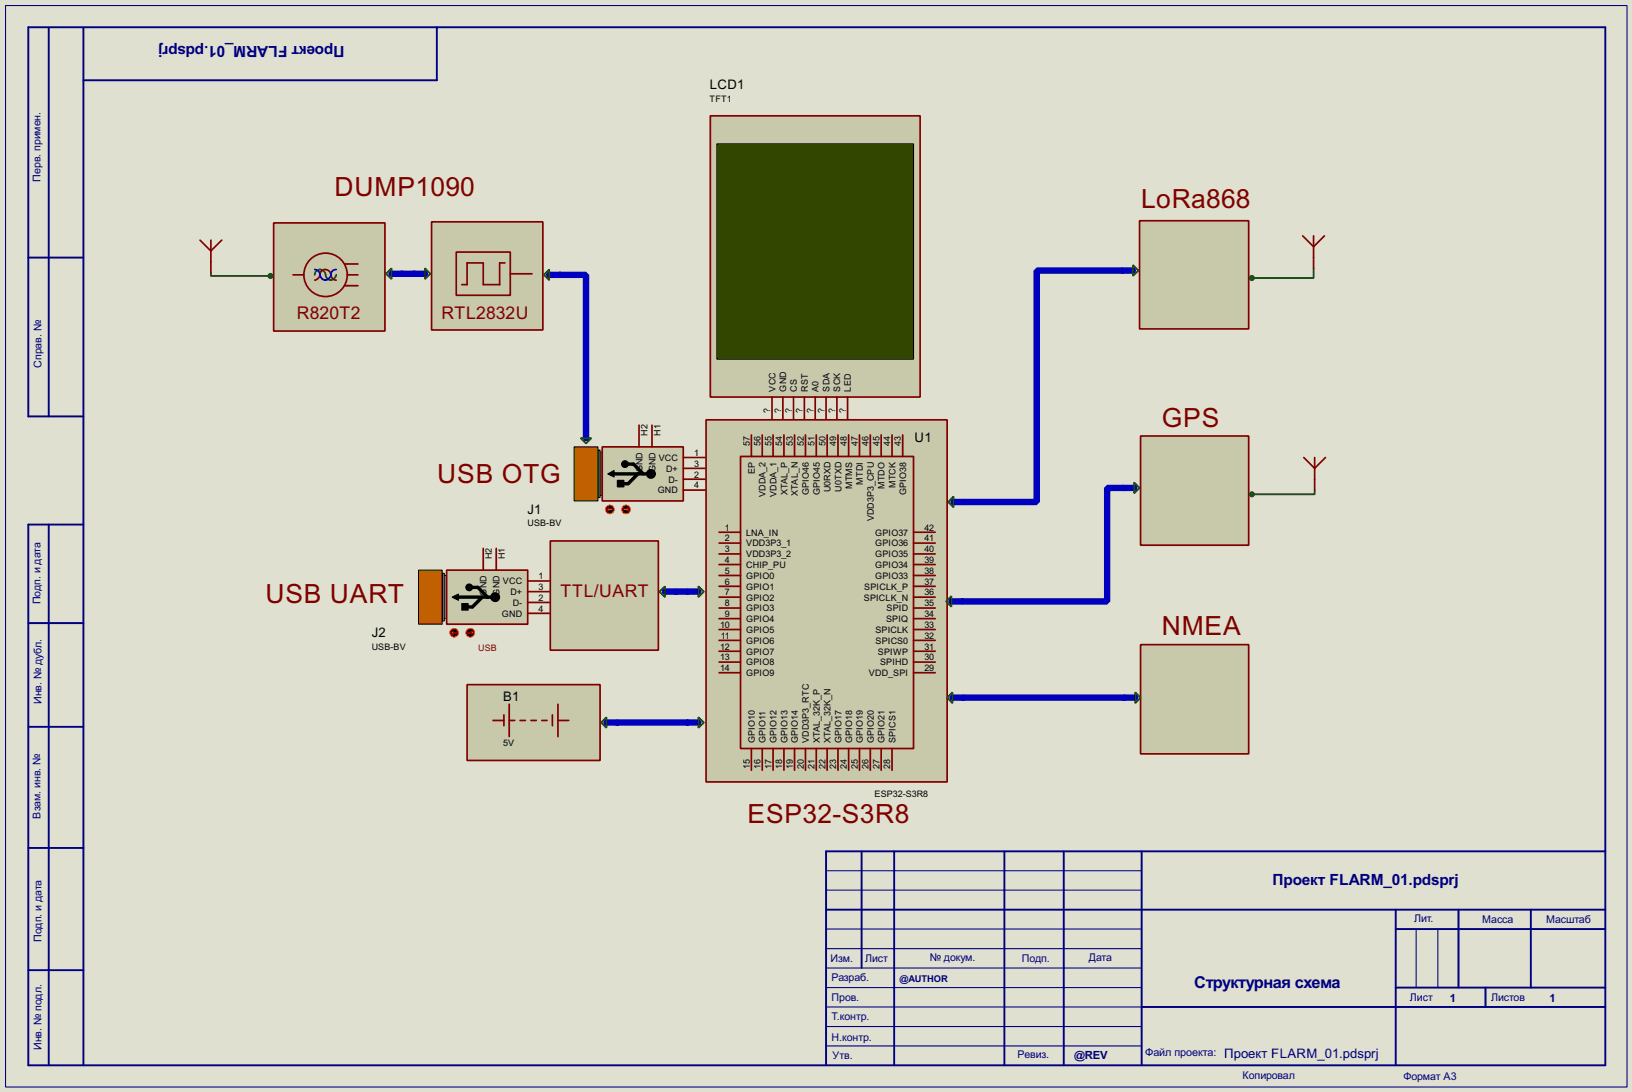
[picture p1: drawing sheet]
<svg xmlns="http://www.w3.org/2000/svg" width="383mm" height="256mm" viewBox="0 0 383 256" stroke-linecap="round" stroke-linejoin="round" font-family="sans-serif">
<path d="M0 0h383.5v256.5h-383.5z" fill="#e0e0d0"/>
<path d="M1.3 1.3h381v254h-381zM194.1 218.2h74.2M194.1 209.1h74.2M194.1 204.5h74.2M332.8 218.2v13.8M337.9 218.2v13.8M194.1 222.8h74.2M194.1 232h74.2M194.1 236.5h74.2M194.1 227.4h74.2M194.1 241.1h74.2M194.1 245.7h74.2" fill="none" stroke="#000080" stroke-width=".25"/>
<g fill="none" stroke="#000080" stroke-width=".45">
<path d="M11.5 6.7v91.1M19.6 6.7v243.5M102.7 6.4v12.5h-83.1M6.7 60.5h12.9M19.6 97.8h-12.9v-91.4h370.5v243.8h-370.5v-127h12.9M11.5 123.2v127M6.7 146.4h12.9M6.7 170.7h12.9M6.7 199.2h12.9M202.5 200v27.4M210.1 200v50.2M236 200v50.2"/>
<path d="M250 200v50.2M268.3 200v50.2M377.2 200h-183.1v50.2M194.1 213.7h183.1M328 213.7v36.5M328 218.2h49.2M342.7 213.7v18.3M359.7 213.7v18.3M6.7 227.9h12.9M268.3 236.5h108.9M328 232h49.2M349.1 232v4.5"/>
</g>
<path d="M94.5 64.3h2.8M131.6 64.6h6.1v35.8M263.7 63.6h-20.1v54.3h-17M264 114.6h-3.8v26.7h-34.1M158.8 139h2.8M145.1 169.7h16.5M226.4 163.9h37.8" fill="none" stroke="#0000c0" stroke-width="1.5"/>
<path d="M49.6 64.1v.7h14M308.7 63v2.3h-14.5M308.9 115.1v1h-14.7" fill="none" stroke="#004000" stroke-width=".4"/>
<g fill="#c8c8aa" stroke="#800000" stroke-width=".4">
<path d="M109.8 160.8h31.2v17.8h-31.2z"/>
<path d="M165.9 98.6h56.7v85.1h-56.7z"/>
<path d="M267.8 51.9h25.6v25.4h-25.6z"/>
<path d="M268 102.4h25.4v25.7h-25.4z"/>
<path d="M64.3 52.4h26.2v25.4h-26.2z"/>
<path d="M101.4 52.1h26.2v25.4h-26.2z"/>
</g>
<path d="M92 64.3h2.5M97.3 64.3h2.6" fill="none" stroke="#0000c0" stroke-width="1.5"/>
<path d="M90.7 64.3l1.3-1.3v2.6zM99.9 63l1.2 1.3-1.2 1.3z" fill="none" stroke="#004000" stroke-width=".4"/>
<path d="M47 56.4l2.6 2.6 2.5-2.6M49.6 56.4v7.7" fill="none" stroke="#800000" stroke-width=".4"/>
<circle cx="63.5" cy="64.8" r=".5" fill="#004000" stroke="#004000" stroke-width=".4"/>
<path d="M166.9 27.2h49.3v66.1h-49.3z" fill="#c8c8aa" stroke="#800000" stroke-width=".4"/>
<path d="M168.5 33.8h46.2v50.6h-46.2z" fill="#324600" stroke="#000" stroke-width=".25"/>
<path d="M181.4 93.3v5.1M184 93.3v5.1M186.5 93.3v5.1M189 93.3v5.1M191.6 93.3v5.1M194.1 93.3v5.1M196.7 93.3v5.1M199.2 93.3v5.1" fill="none" stroke="#800000" stroke-width=".4"/>
<g fill="#808080" stroke="#000" stroke-width=".23">
<path d="M140.5 106.2h1v10.2h-1z"/>
<path d="M140.5 105.7h.5v11.2h-.5z"/>
</g>
<path d="M134.9 105h5.6v12.7h-5.6z" fill="#c06000" stroke="#000" stroke-width=".23"/>
<path d="M141.5 105h19.1v12.7h-19.1z" fill="#c8c8aa" stroke="#800000" stroke-width=".4"/>
<g fill="#000" stroke="#000" stroke-width=".23">
<path d="M142.8 111.3l1.5-.8v1.6z"/>
<circle cx="146.8" cy="109" r=".8"/>
<circle cx="152.9" cy="111.3" r="1.05"/>
</g>
<path d="M143.6 111.3h8.3M147.1 109h1.8l2.3 2.3M149.9 111.3l-2.3 2.3h-1.8" fill="none" stroke="#000" stroke-width=".8"/>
<path d="M145.1 112.8h1.5v1.6h-1.5z" fill="#000" stroke="#000" stroke-width=".23"/>
<path d="M150.2 99.9v5.1M153.2 99.9v5.1M160.6 107.5h5.1M160.6 110h5.1M160.6 112.6h5.1M160.6 115.1h5.1" fill="none" stroke="#800000" stroke-width=".4"/>
<circle cx="147.1" cy="119.7" r="1" fill="#400000" stroke="#f00" stroke-width=".23"/>
<path d="M146.6 119.7h1M147.4 119.4l.2 .3M147.6 119.7l-.2 .2" fill="none" stroke="#f00" stroke-width=".23"/>
<circle cx="143.3" cy="119.7" r="1" fill="#400000" stroke="#f00" stroke-width=".23"/>
<path d="M142.8 119.7l.3 .2M142.8 119.7h1M143.1 119.4l-.3 .3" fill="none" stroke="#f00" stroke-width=".23"/>
<g fill="#808080" stroke="#000" stroke-width=".23">
<path d="M103.9 135.2h1.1v10.1h-1.1z"/>
<path d="M103.9 134.7h.5v11.2h-.5z"/>
</g>
<path d="M98.4 133.9h5.5v12.7h-5.5z" fill="#c06000" stroke="#000" stroke-width=".23"/>
<path d="M105 133.9h19v12.7h-19z" fill="#c8c8aa" stroke="#800000" stroke-width=".4"/>
<g fill="#000" stroke="#000" stroke-width=".23">
<path d="M106.2 140.3l1.6-.8v1.5z"/>
<circle cx="110.2" cy="138" r=".8"/>
<circle cx="116.3" cy="140.3" r="1.05"/>
</g>
<path d="M110.5 138h1.8l2.3 2.3M107 140.3h8.4M113.3 140.3l-2.3 2.3h-1.7" fill="none" stroke="#000" stroke-width=".8"/>
<path d="M108.5 141.8h1.5v1.5h-1.5z" fill="#000" stroke="#000" stroke-width=".23"/>
<path d="M113.6 128.8v5.1M116.6 128.8v5.1M124 136.5h5.1M124 139h5.1M124 141.5h5.1M124 144.1h5.1" fill="none" stroke="#800000" stroke-width=".4"/>
<circle cx="110.5" cy="148.6" r="1" fill="#400000" stroke="#f00" stroke-width=".23"/>
<path d="M110 148.6h1.1M110.8 148.4l.3 .2M111.1 148.6l-.3 .3" fill="none" stroke="#f00" stroke-width=".23"/>
<circle cx="106.7" cy="148.6" r="1" fill="#400000" stroke="#f00" stroke-width=".23"/>
<path d="M106.2 148.6l.3 .3M106.2 148.6h1M106.5 148.4l-.3 .2" fill="none" stroke="#f00" stroke-width=".23"/>
<path d="M129.1 64.6h2.5M137.7 100.4v2.5M142.5 169.7h2.6M161.6 169.7h2.5" fill="none" stroke="#0000c0" stroke-width="1.5"/>
<path d="M127.8 64.6l1.3-1.3v2.5zM136.5 102.9h2.5l-1.3 1.3zM141.3 169.7l1.2-1.2v2.5zM164.1 168.5l1.3 1.2-1.3 1.3z" fill="none" stroke="#004000" stroke-width=".4"/>
<path d="M306.1 55.4l2.6 2.6 2.5-2.6M308.7 55.4v7.6M306.4 107.5l2.5 2.5 2.6-2.5M308.9 107.5v7.6" fill="none" stroke="#800000" stroke-width=".4"/>
<g fill="#004000" stroke="#004000" stroke-width=".4">
<circle cx="294.1" cy="65.3" r=".5"/>
<circle cx="294.1" cy="116.1" r=".5"/>
</g>
<circle cx="76.5" cy="64.6" r="5.1" fill="#c8c8aa" stroke="#800000" stroke-width=".4"/>
<path d="M74 64.6a1.32 1.32 0 0 1 1.4-1.3 1.32 1.32 0 0 1 1.2 1.6 1.24 1.24 0 0 0 1.3 .9 1.24 1.24 0 0 0 1.1-1.2" fill="none" stroke="#008000" stroke-width=".4"/>
<path d="M68.9 64.6h2.5M74 65.8a1.65 1.65 0 0 0 1.3-1.7 1.34 1.34 0 0 1 1.6-.7 1.34 1.34 0 0 1 .9 1.5 1.33 1.33 0 0 0 1.2 .9M81.1 62h3M81.1 67.1h3M81.6 64.6h2.5" fill="none" stroke="#800000" stroke-width=".4"/>
<path d="M74 63.3a1.45 1.45 0 0 1 1.3 1.6 1.33 1.33 0 0 0 1.6 .8 1.33 1.33 0 0 0 .9-1.6 1.17 1.17 0 0 1 1.2-.8" fill="none" stroke="#0000c0" stroke-width=".4"/>
<path d="M174 107.2h40.7v68.6h-40.7z" fill-rule="evenodd" fill="#c8c8aa" stroke="#800000" stroke-width=".4"/>
<g fill="none" stroke="#800000" stroke-width=".4">
<path d="M176.6 102.2v5M179.1 102.2v5M181.7 102.2v5M184.2 102.2v5M186.7 102.2v5M189.3 102.2v5M191.8 102.2v5M194.4 102.2v5M196.9 102.2v5M199.4 102.2v5M202 102.2v5M204.5 102.2v5"/>
<path d="M207.1 102.2v5M209.6 102.2v5M212.1 102.2v5M169 125h5M169 127.6h5M169 130.1h5M169 132.6h5M169 135.2h5M169 137.7h5M214.7 125h5.1M214.7 127.6h5.1M214.7 130.1h5.1"/>
<path d="M214.7 132.6h5.1M214.7 135.2h5.1M214.7 137.7h5.1M169 140.3h5M169 142.8h5M169 145.3h5M169 147.9h5M169 150.4h5M169 153h5M169 155.5h5M169 158h5M214.7 140.3h5.1"/>
<path d="M214.7 142.8h5.1M214.7 145.3h5.1M214.7 147.9h5.1M214.7 150.4h5.1M214.7 153h5.1M214.7 155.5h5.1M214.7 158h5.1M115.9 169.2h2.5M118.4 167.9v2.6M119.7 165.4v7.6M119.7 169.2h1.3M122.2 169.2h1.3"/>
<path d="M124.8 169.2h1.2M127.3 169.2h1.3M129.8 167.9v2.6M131.1 165.4v7.6M131.1 169.2h2.6M176.6 175.8v5.1M179.1 175.8v5.1M181.7 175.8v5.1M184.2 175.8v5.1M186.7 175.8v5.1M189.3 175.8v5.1M191.8 175.8v5.1"/>
<path d="M194.4 175.8v5.1M196.9 175.8v5.1M199.4 175.8v5.1M202 175.8v5.1M204.5 175.8v5.1M207.1 175.8v5.1M209.6 175.8v5.1"/>
</g>
<path d="M107.2 59.2h12.7v10.2h-12.7z" fill="#c8c8aa" stroke="#800000" stroke-width=".4"/>
<path d="M118.7 61.8h-1.3v5.1h-3.8v-5.1h-3.8v5.1h-1.3M119.9 64.3h5.1" fill="none" stroke="#800000" stroke-width=".4"/>
<path d="M263.7 63.6h2.5M224.1 117.9h2.5M264 114.6h2.5M223.6 141.3h2.5" fill="none" stroke="#0000c0" stroke-width="1.5"/>
<path d="M266.2 62.3l1.3 1.3-1.3 1.2zM224.1 116.6v2.6l-1.3-1.3zM266.5 113.3l1.3 1.3-1.3 1.3zM222.3 141.3l1.3-1.3v2.5z" fill="none" stroke="#004000" stroke-width=".4"/>
<path d="M129.3 127.1h25.4v25.6h-25.4z" fill="#c8c8aa" stroke="#800000" stroke-width=".4"/>
<path d="M156.3 139h2.5M161.6 139h2.5" fill="none" stroke="#0000c0" stroke-width="1.5"/>
<path d="M155 139l1.3-1.3v2.6zM164.1 137.7l1.3 1.3-1.3 1.3z" fill="none" stroke="#004000" stroke-width=".4"/>
<path d="M268 151.4h25.4v25.7h-25.4z" fill="#c8c8aa" stroke="#800000" stroke-width=".4"/>
<path d="M223.8 163.9h2.6M264.2 163.9h2.6" fill="none" stroke="#0000c0" stroke-width="1.5"/>
<path d="M222.6 163.9l1.2-1.3v2.6zM266.8 162.6l1.2 1.3-1.2 1.3z" fill="none" stroke="#004000" stroke-width=".4"/>
<g font-size="7" fill="#800000">
<text x="78.6" y="46.1">DUMP1090</text>
<text x="268.1" y="48.9">LoRa868</text>
<text x="273" y="100.2">GPS</text>
<text x="102.8" y="113.5">USB OTG</text>
<text x="62.4" y="141.6">USB UART</text>
<text x="273" y="149.3">NMEA</text>
<text x="175.7" y="193.2">ESP32-S3R8</text>
</g>
<g font-size="4.6" fill="#800000">
<text x="69.7" y="75">R820T2</text>
<text x="103.7" y="75">RTL2832U</text>
<text x="131.7" y="140.3">TTL/UART</text>
</g>
<text font-size="4.3" fill="#000080" x="280.6" y="232.2">Структурная схема</text>
<g font-size="4.1" fill="#000080">
<text x="80.9" y="10.8" transform="rotate(-180 80.9 10.8)">Проект FLARM_01.pdsprj</text>
<text x="299" y="208">Проект FLARM_01.pdsprj</text>
</g>
<g font-size="3.5">
<text x="166.8" y="21">LCD1</text>
<text x="214.9" y="103.9">U1</text>
<text x="124" y="120.8">J1</text>
<text x="87.4" y="149.7">J2</text>
<text x="118.3" y="164.6">B1</text>
</g>
<text font-size="3.5" fill="#000080" x="287.6" y="248.5">Проект FLARM_01.pdsprj</text>
<g font-size="3" fill="#000080">
<text x="340.7" y="235.4">1</text>
<text x="364.1" y="235.4">1</text>
<text x="252.4" y="248.8">@REV</text>
</g>
<text font-size="2.9" fill="#000080" x="269" y="248.1">Файл проекта:</text>
<g font-size="2.8" fill="#000080">
<text x="9.5" y="42.7" transform="rotate(-90 9.5 42.7)">Перв. примен.</text>
<text x="9.7" y="86.4" transform="rotate(-90 9.7 86.4)">Справ. №</text>
<text x="9.5" y="142" transform="rotate(-90 9.5 142)">Подп. и дата</text>
<text x="9.7" y="165.4" transform="rotate(-90 9.7 165.4)">Инв. № дубл.</text>
<text x="9.5" y="192.3" transform="rotate(-90 9.5 192.3)">Взам. инв. №</text>
<text x="9.8" y="221.2" transform="rotate(-90 9.8 221.2)">Подп. и дата</text>
<text x="332.3" y="216.5">Лит.</text>
<text x="348.3" y="216.8">Масса</text>
<text x="363.3" y="216.8">Масштаб</text>
<text x="195.1" y="225.9">Изм.</text>
<text x="203.3" y="225.9">Лист</text>
<text x="218.5" y="225.7">№ докум.</text>
<text x="240.1" y="225.9">Подп.</text>
<text x="255.8" y="225.7">Дата</text>
<text x="195.4" y="230.5">Разраб.</text>
<text x="195.4" y="235.1">Пров.</text>
<text x="195.4" y="239.6">Т.контр.</text>
<text x="331.3" y="235.1">Лист</text>
<text x="350.3" y="235.1">Листов</text>
<text x="195.4" y="244.5">Н.контр.</text>
<text x="9.8" y="246.6" transform="rotate(-90 9.8 246.6)">Инв. № подл.</text>
<text x="195.6" y="248.8">Утв.</text>
<text x="239.1" y="248.5">Ревиз.</text>
<text x="291.9" y="253.4">Копировал</text>
<text x="329.7" y="253.6">Формат А3</text>
</g>
<text font-size="2.5" fill="#000080" x="211.4" y="230.6">@AUTHOR</text>
<g font-size="2.4">
<text x="166.7" y="23.9">TFT1</text>
<text x="182.2" y="92" transform="rotate(-90 182.2 92)">VCC</text>
<text x="184.8" y="92" transform="rotate(-90 184.8 92)">GND</text>
<text x="187.3" y="92" transform="rotate(-90 187.3 92)">CS</text>
<text x="189.8" y="92" transform="rotate(-90 189.8 92)">RST</text>
<text x="192.4" y="92" transform="rotate(-90 192.4 92)">A0</text>
<text x="194.9" y="92" transform="rotate(-90 194.9 92)">SDA</text>
<text x="197.5" y="92" transform="rotate(-90 197.5 92)">SCK</text>
<text x="200" y="92" transform="rotate(-90 200 92)">LED</text>
<text x="181" y="97" transform="rotate(-90 181 97)">?</text>
<text x="183.6" y="97" transform="rotate(-90 183.6 97)">?</text>
<text x="186.1" y="97" transform="rotate(-90 186.1 97)">?</text>
<text x="188.6" y="97" transform="rotate(-90 188.6 97)">?</text>
<text x="191.2" y="97" transform="rotate(-90 191.2 97)">?</text>
<text x="193.7" y="97" transform="rotate(-90 193.7 97)">?</text>
<text x="196.2" y="97" transform="rotate(-90 196.2 97)">?</text>
<text x="198.8" y="97" transform="rotate(-90 198.8 97)">?</text>
<text x="152.2" y="102.4" transform="rotate(-90 152.2 102.4)">H2</text>
<text x="155.2" y="102.4" transform="rotate(-90 155.2 102.4)">H1</text>
<text x="163.1" y="107.1">1</text>
<text x="176.2" y="104.7" transform="rotate(-90 176.2 104.7)">57</text>
<text x="178.7" y="104.7" transform="rotate(-90 178.7 104.7)">56</text>
<text x="181.3" y="104.7" transform="rotate(-90 181.3 104.7)">55</text>
<text x="183.8" y="104.7" transform="rotate(-90 183.8 104.7)">54</text>
<text x="186.3" y="104.7" transform="rotate(-90 186.3 104.7)">53</text>
<text x="188.9" y="104.7" transform="rotate(-90 188.9 104.7)">52</text>
<text x="191.4" y="104.7" transform="rotate(-90 191.4 104.7)">51</text>
<text x="194" y="104.7" transform="rotate(-90 194 104.7)">50</text>
<text x="196.5" y="104.7" transform="rotate(-90 196.5 104.7)">49</text>
<text x="199" y="104.7" transform="rotate(-90 199 104.7)">48</text>
<text x="201.6" y="104.7" transform="rotate(-90 201.6 104.7)">47</text>
<text x="204.1" y="104.7" transform="rotate(-90 204.1 104.7)">46</text>
<text x="206.7" y="104.7" transform="rotate(-90 206.7 104.7)">45</text>
<text x="209.2" y="104.7" transform="rotate(-90 209.2 104.7)">44</text>
<text x="211.7" y="104.7" transform="rotate(-90 211.7 104.7)">43</text>
<text x="151" y="111" transform="rotate(-90 151 111)">GND</text>
<text x="154" y="111" transform="rotate(-90 154 111)">GND</text>
<text x="154.8" y="108.3">VCC</text>
<text x="156.5" y="110.8">D+</text>
<text x="157.1" y="113.4">D-</text>
<text x="163.1" y="109.6">3</text>
<text x="163.1" y="112.2">2</text>
<text x="177.4" y="111.4" transform="rotate(-90 177.4 111.4)">EP</text>
<text x="202.8" y="113.8" transform="rotate(-90 202.8 113.8)">MTDI</text>
<text x="154.5" y="115.9">GND</text>
<text x="163.1" y="114.7">4</text>
<text x="179.9" y="116.8" transform="rotate(-90 179.9 116.8)">VDDA_2</text>
<text x="182.5" y="116.8" transform="rotate(-90 182.5 116.8)">VDDA_1</text>
<text x="185" y="116.3" transform="rotate(-90 185 116.3)">XTAL_P</text>
<text x="187.5" y="116.4" transform="rotate(-90 187.5 116.4)">XTAL_N</text>
<text x="190.1" y="116.3" transform="rotate(-90 190.1 116.3)">GPIO46</text>
<text x="192.6" y="116.3" transform="rotate(-90 192.6 116.3)">GPIO45</text>
<text x="195.2" y="115.7" transform="rotate(-90 195.2 115.7)">U0RXD</text>
<text x="197.7" y="115.5" transform="rotate(-90 197.7 115.5)">U0TXD</text>
<text x="200.2" y="114.9" transform="rotate(-90 200.2 114.9)">MTMS</text>
<text x="207.9" y="114.9" transform="rotate(-90 207.9 114.9)">MTDO</text>
<text x="210.4" y="114.6" transform="rotate(-90 210.4 114.6)">MTCK</text>
<text x="212.9" y="116.3" transform="rotate(-90 212.9 116.3)">GPIO38</text>
<text x="123.9" y="123.7">USB-BV</text>
<text x="170.4" y="124.6">1</text>
<text x="175.3" y="125.8">LNA_IN</text>
<text x="205.3" y="122.5" transform="rotate(-90 205.3 122.5)">VDD3P3_CPU</text>
<text x="205.6" y="125.8">GPIO37</text>
<text x="217.2" y="124.6">42</text>
<text x="115.5" y="131.3" transform="rotate(-90 115.5 131.3)">H2</text>
<text x="118.6" y="131.3" transform="rotate(-90 118.6 131.3)">H1</text>
<text x="170.4" y="127.2">2</text>
<text x="170.4" y="129.7">3</text>
<text x="175.3" y="128.4">VDD3P3_1</text>
<text x="175.3" y="130.9">VDD3P3_2</text>
<text x="205.6" y="128.4">GPIO36</text>
<text x="205.6" y="130.9">GPIO35</text>
<text x="217.2" y="127.2">41</text>
<text x="217.2" y="129.7">40</text>
<text x="118.2" y="137.3">VCC</text>
<text x="126.5" y="136.1">1</text>
<text x="170.4" y="132.2">4</text>
<text x="170.4" y="134.8">5</text>
<text x="170.4" y="137.3">6</text>
<text x="175.3" y="133.4">CHIP_PU</text>
<text x="175.3" y="136">GPIO0</text>
<text x="205.6" y="133.4">GPIO34</text>
<text x="205.6" y="136">GPIO33</text>
<text x="217.2" y="132.2">39</text>
<text x="217.2" y="134.8">38</text>
<text x="217.2" y="137.3">37</text>
<text x="114.4" y="139.9" transform="rotate(-90 114.4 139.9)">GND</text>
<text x="117.4" y="139.9" transform="rotate(-90 117.4 139.9)">GND</text>
<text x="119.9" y="139.8">D+</text>
<text x="120.5" y="142.3">D-</text>
<text x="126.5" y="138.6">3</text>
<text x="126.5" y="141.1">2</text>
<text x="126.5" y="143.7">4</text>
<text x="170.4" y="139.9">7</text>
<text x="170.4" y="142.4">8</text>
<text x="175.3" y="138.5">GPIO1</text>
<text x="175.3" y="141.1">GPIO2</text>
<text x="175.3" y="143.6">GPIO3</text>
<text x="203" y="141.1">SPICLK_N</text>
<text x="203.1" y="138.5">SPICLK_P</text>
<text x="208.3" y="143.6">SPID</text>
<text x="217.2" y="139.9">36</text>
<text x="217.2" y="142.4">35</text>
<text x="117.9" y="144.9">GND</text>
<text x="169.2" y="147.5">10</text>
<text x="170.4" y="144.9">9</text>
<text x="175.3" y="146.1">GPIO4</text>
<text x="175.3" y="148.7">GPIO5</text>
<text x="205.7" y="148.7">SPICLK</text>
<text x="208.2" y="146.1">SPIQ</text>
<text x="217.2" y="144.9">34</text>
<text x="217.2" y="147.5">33</text>
<text x="87.3" y="152.6">USB-BV</text>
<text x="169.2" y="152.6">12</text>
<text x="169.2" y="155.1">13</text>
<text x="169.4" y="150">11</text>
<text x="175.3" y="151.2">GPIO6</text>
<text x="175.3" y="153.8">GPIO7</text>
<text x="205.7" y="151.2">SPICS0</text>
<text x="206.3" y="153.8">SPIWP</text>
<text x="217.2" y="150">32</text>
<text x="217.2" y="152.6">31</text>
<text x="217.2" y="155.1">30</text>
<text x="169.2" y="157.6">14</text>
<text x="175.3" y="156.3">GPIO8</text>
<text x="175.3" y="158.8">GPIO9</text>
<text x="204.2" y="158.8">VDD_SPI</text>
<text x="206.8" y="156.3">SPIHD</text>
<text x="217.2" y="157.6">29</text>
<text x="118.2" y="175.2">5V</text>
<text x="177.4" y="174.5" transform="rotate(-90 177.4 174.5)">GPIO10</text>
<text x="179.9" y="174.5" transform="rotate(-90 179.9 174.5)">GPIO11</text>
<text x="182.4" y="174.5" transform="rotate(-90 182.4 174.5)">GPIO12</text>
<text x="185" y="174.5" transform="rotate(-90 185 174.5)">GPIO13</text>
<text x="187.5" y="174.5" transform="rotate(-90 187.5 174.5)">GPIO14</text>
<text x="190.1" y="174.5" transform="rotate(-90 190.1 174.5)">VDD3P3_RTC</text>
<text x="192.6" y="174.5" transform="rotate(-90 192.6 174.5)">XTAL_32K_P</text>
<text x="195.1" y="174.5" transform="rotate(-90 195.1 174.5)">XTAL_32K_N</text>
<text x="197.7" y="174.5" transform="rotate(-90 197.7 174.5)">GPIO17</text>
<text x="200.2" y="174.5" transform="rotate(-90 200.2 174.5)">GPIO18</text>
<text x="202.8" y="174.5" transform="rotate(-90 202.8 174.5)">GPIO19</text>
<text x="205.3" y="174.5" transform="rotate(-90 205.3 174.5)">GPIO20</text>
<text x="207.9" y="174.5" transform="rotate(-90 207.9 174.5)">GPIO21</text>
<text x="210.4" y="174.5" transform="rotate(-90 210.4 174.5)">SPICS1</text>
<text x="176.1" y="180.7" transform="rotate(-90 176.1 180.7)">15</text>
<text x="178.7" y="180.6" transform="rotate(-90 178.7 180.6)">16</text>
<text x="181.3" y="180.6" transform="rotate(-90 181.3 180.6)">17</text>
<text x="183.8" y="180.7" transform="rotate(-90 183.8 180.7)">18</text>
<text x="186.3" y="180.7" transform="rotate(-90 186.3 180.7)">19</text>
<text x="188.8" y="180.6" transform="rotate(-90 188.8 180.6)">20</text>
<text x="191.4" y="180.7" transform="rotate(-90 191.4 180.7)">21</text>
<text x="194" y="180.6" transform="rotate(-90 194 180.6)">22</text>
<text x="196.5" y="180.7" transform="rotate(-90 196.5 180.7)">23</text>
<text x="199" y="180.7" transform="rotate(-90 199 180.7)">24</text>
<text x="201.5" y="180.6" transform="rotate(-90 201.5 180.6)">25</text>
<text x="204.1" y="180.7" transform="rotate(-90 204.1 180.7)">26</text>
<text x="206.7" y="180.6" transform="rotate(-90 206.7 180.6)">27</text>
<text x="209.2" y="180.7" transform="rotate(-90 209.2 180.7)">28</text>
<text x="205.5" y="187.2">ESP32-S3R8</text>
</g>
<text font-size="2.4" fill="#800000" x="112.3" y="152.9">USB</text>
</svg>
